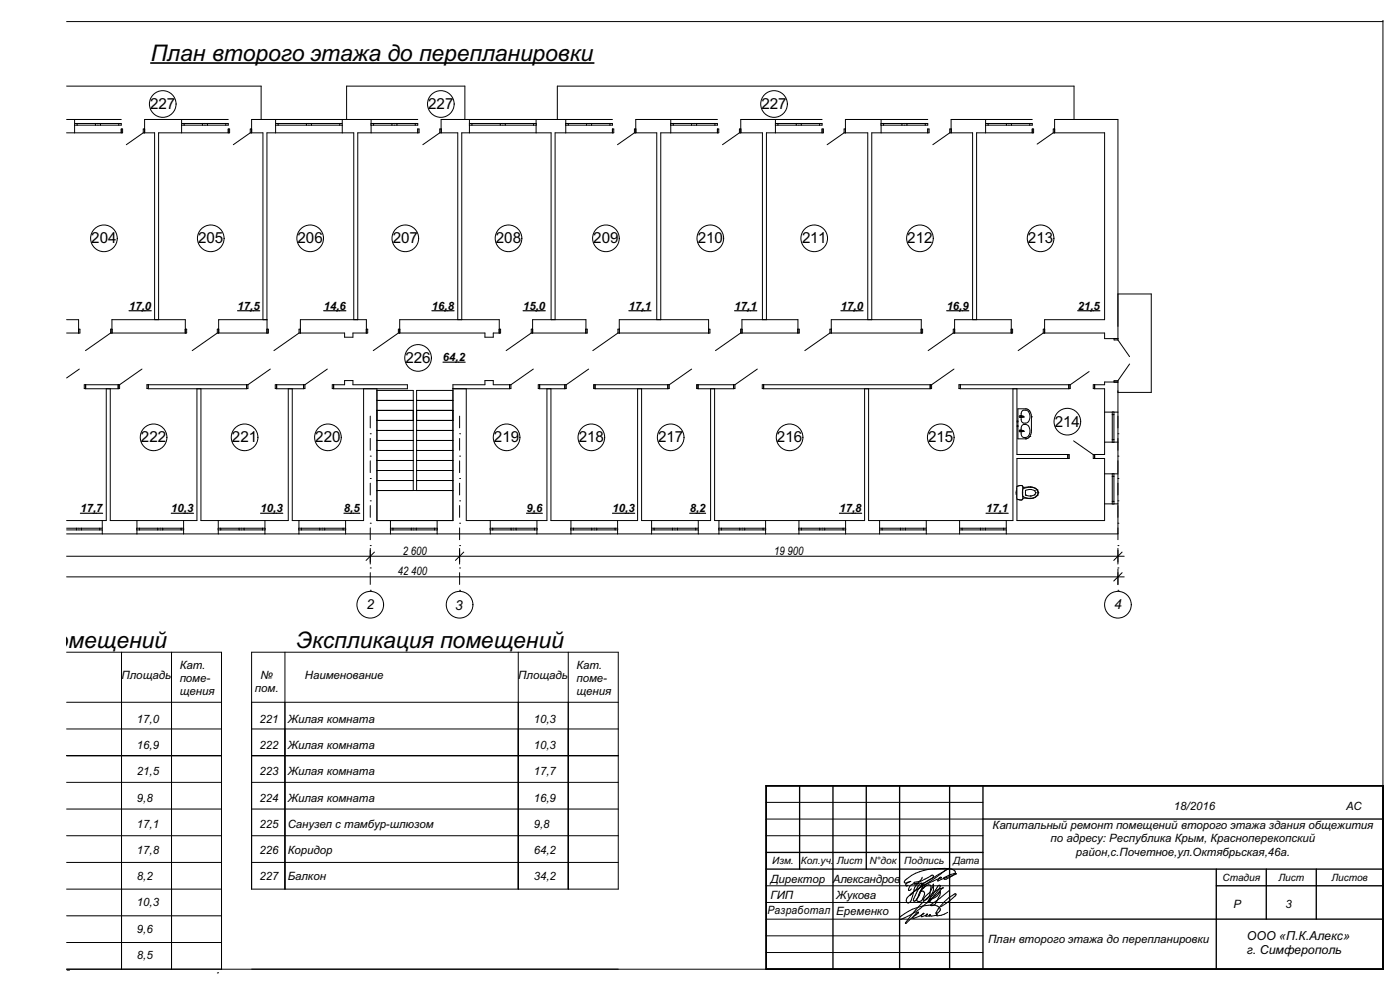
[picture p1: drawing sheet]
<svg xmlns="http://www.w3.org/2000/svg" width="420mm" height="297mm" viewBox="0 0 420 297" stroke-linecap="round" stroke-linejoin="round" font-family="sans-serif">
<path d="M65.6 291.5l-.4 .1" fill="none" stroke="#000" stroke-width=".3"/>
<g fill="#fff">
<path d="M295.7 35.8h14v4h-14z" fill-rule="evenodd"/>
<path d="M264.3 35.8h14v4h-14z" fill-rule="evenodd"/>
<path d="M232.6 35.8h14v4h-14z" fill-rule="evenodd"/>
<path d="M201.2 35.8h14v4h-14z" fill-rule="evenodd"/>
<path d="M169.7 35.8h14v4h-14z" fill-rule="evenodd"/>
<path d="M140.8 35.8h20v4h-20z" fill-rule="evenodd"/>
<path d="M111.3 35.8h14v4h-14z" fill-rule="evenodd"/>
<path d="M82.7 35.8h20v4h-20z" fill-rule="evenodd"/>
<path d="M54.5 35.8h14v4h-14z" fill-rule="evenodd"/>
<path d="M22.4 35.8h14v4h-14z" fill-rule="evenodd"/>
</g>
<g fill="none" stroke="#000" stroke-width=".3">
<path d="M20 35.8h2.4v4h-2.4M46.4 39.8h-3v-4h11.1v4h-6.9M78.9 39.8h-3.4v-4h7.2v4h-2.6M106.1 39.8h-3.4v-4h8.6v4h-4M137.3 39.8h-5v-4h8.5v4h-2.3M165.3 39.8h-4.5v-4h8.9v4h-3.2M197 39.8h-6.3v-4h10.5v4h-3M228.7 39.8h-6.5v-4h10.4v4h-2.7M260.3 39.8h-6.7v-4h10.7v4h-2.8M293 39.8h16.7M295.7 35.8v4M309.7 35.8h-24.4v4h6.5"/>
<path d="M335.4 35.8h-19v4h15"/>
</g>
<g fill="#fff">
<path d="M295.7 37h.7v.5h-.7z" fill-rule="evenodd"/>
<path d="M301.9 37h.8v.5h-.8z" fill-rule="evenodd"/>
<path d="M296.4 37h5.5v.5h-5.5z" fill-rule="evenodd"/>
<path d="M302.7 37h.7v.5h-.7z" fill-rule="evenodd"/>
<path d="M308.9 37h.8v.5h-.8z" fill-rule="evenodd"/>
<path d="M303.4 37h5.5v.5h-5.5z" fill-rule="evenodd"/>
</g>
<path d="M264.3 35.8h14M264.3 39.8h14M295.7 37h14v.5h-14zM296.4 37v.5M301.9 37v.5M303.4 37v.5M308.9 37v.5" fill="none" stroke="#000" stroke-width=".3"/>
<g fill="#fff">
<path d="M264.3 37h.8v.5h-.8z" fill-rule="evenodd"/>
<path d="M270.6 37h.7v.5h-.7z" fill-rule="evenodd"/>
<path d="M265.1 37h5.5v.5h-5.5z" fill-rule="evenodd"/>
<path d="M271.3 37h.8v.5h-.8z" fill-rule="evenodd"/>
<path d="M277.6 37h.7v.5h-.7z" fill-rule="evenodd"/>
<path d="M272.1 37h5.5v.5h-5.5z" fill-rule="evenodd"/>
</g>
<path d="M232.6 35.8h14M232.6 39.8h14M264.3 37h14v.5h-14zM265.1 37v.5M270.6 37v.5M272.1 37v.5M277.6 37v.5" fill="none" stroke="#000" stroke-width=".3"/>
<g fill="#fff">
<path d="M232.6 37h.8v.5h-.8z" fill-rule="evenodd"/>
<path d="M238.9 37h.7v.5h-.7z" fill-rule="evenodd"/>
<path d="M233.4 37h5.5v.5h-5.5z" fill-rule="evenodd"/>
<path d="M239.6 37h.8v.5h-.8z" fill-rule="evenodd"/>
<path d="M245.9 37h.7v.5h-.7z" fill-rule="evenodd"/>
<path d="M240.4 37h5.5v.5h-5.5z" fill-rule="evenodd"/>
</g>
<path d="M201.2 35.8h14M201.2 39.8h14M232.6 37h14v.5h-14zM233.4 37v.5M238.9 37v.5M240.4 37v.5M245.9 37v.5" fill="none" stroke="#000" stroke-width=".3"/>
<g fill="#fff">
<path d="M201.2 37h.8v.5h-.8z" fill-rule="evenodd"/>
<path d="M207.5 37h.7v.5h-.7z" fill-rule="evenodd"/>
<path d="M202 37h5.5v.5h-5.5z" fill-rule="evenodd"/>
<path d="M208.2 37h.8v.5h-.8z" fill-rule="evenodd"/>
<path d="M214.5 37h.7v.5h-.7z" fill-rule="evenodd"/>
<path d="M209 37h5.5v.5h-5.5z" fill-rule="evenodd"/>
</g>
<path d="M169.7 35.8h14M169.7 39.8h14M201.2 37h14v.5h-14zM202 37v.5M207.5 37v.5M209 37v.5M214.5 37v.5" fill="none" stroke="#000" stroke-width=".3"/>
<g fill="#fff">
<path d="M169.7 37h.8v.5h-.8z" fill-rule="evenodd"/>
<path d="M176 37h.7v.5h-.7z" fill-rule="evenodd"/>
<path d="M170.5 37h5.5v.5h-5.5z" fill-rule="evenodd"/>
<path d="M176.7 37h.8v.5h-.8z" fill-rule="evenodd"/>
<path d="M183 37h.7v.5h-.7z" fill-rule="evenodd"/>
<path d="M177.5 37h5.5v.5h-5.5z" fill-rule="evenodd"/>
</g>
<path d="M140.8 35.8h20M140.8 39.8h20M169.7 37h14v.5h-14zM170.5 37v.5M176 37v.5M177.5 37v.5M183 37v.5" fill="none" stroke="#000" stroke-width=".3"/>
<g fill="#fff">
<path d="M140.8 37h.8v.5h-.8z" fill-rule="evenodd"/>
<path d="M150.1 37h.7v.5h-.7z" fill-rule="evenodd"/>
<path d="M141.6 37h8.5v.5h-8.5z" fill-rule="evenodd"/>
<path d="M150.8 37h.8v.5h-.8z" fill-rule="evenodd"/>
<path d="M160.1 37h.7v.5h-.7z" fill-rule="evenodd"/>
<path d="M151.6 37h8.5v.5h-8.5z" fill-rule="evenodd"/>
</g>
<path d="M111.3 35.8h14M111.3 39.8h14M140.8 37h20v.5h-20zM141.6 37v.5M150.1 37v.5M151.6 37v.5M160.1 37v.5" fill="none" stroke="#000" stroke-width=".3"/>
<g fill="#fff">
<path d="M111.3 37h.8v.5h-.8z" fill-rule="evenodd"/>
<path d="M117.6 37h.7v.5h-.7z" fill-rule="evenodd"/>
<path d="M112.1 37h5.5v.5h-5.5z" fill-rule="evenodd"/>
<path d="M118.3 37h.8v.5h-.8z" fill-rule="evenodd"/>
<path d="M124.6 37h.7v.5h-.7z" fill-rule="evenodd"/>
<path d="M119.1 37h5.5v.5h-5.5z" fill-rule="evenodd"/>
</g>
<path d="M82.7 35.8h20M82.7 39.8h20M111.3 37h14v.5h-14zM112.1 37v.5M117.6 37v.5M119.1 37v.5M124.6 37v.5" fill="none" stroke="#000" stroke-width=".3"/>
<g fill="#fff">
<path d="M82.7 37h.7v.5h-.7z" fill-rule="evenodd"/>
<path d="M91.9 37h.8v.5h-.8z" fill-rule="evenodd"/>
<path d="M83.4 37h8.5v.5h-8.5z" fill-rule="evenodd"/>
<path d="M92.7 37h.7v.5h-.7z" fill-rule="evenodd"/>
<path d="M101.9 37h.8v.5h-.8z" fill-rule="evenodd"/>
<path d="M93.4 37h8.5v.5h-8.5z" fill-rule="evenodd"/>
</g>
<path d="M54.5 35.8h14M54.5 39.8h14M82.7 37h20v.5h-20zM83.4 37v.5M91.9 37v.5M93.4 37v.5M101.9 37v.5" fill="none" stroke="#000" stroke-width=".3"/>
<g fill="#fff">
<path d="M54.5 37h.7v.5h-.7z" fill-rule="evenodd"/>
<path d="M60.7 37h.8v.5h-.8z" fill-rule="evenodd"/>
<path d="M55.2 37h5.5v.5h-5.5z" fill-rule="evenodd"/>
<path d="M61.5 37h.7v.5h-.7z" fill-rule="evenodd"/>
<path d="M67.7 37h.8v.5h-.8z" fill-rule="evenodd"/>
<path d="M62.2 37h5.5v.5h-5.5z" fill-rule="evenodd"/>
</g>
<path d="M22.4 35.8h14M22.4 39.8h14M54.5 37h14v.5h-14zM55.2 37v.5M60.7 37v.5M62.2 37v.5M67.7 37v.5" fill="none" stroke="#000" stroke-width=".3"/>
<g fill="#fff">
<path d="M22.4 37h.7v.5h-.7z" fill-rule="evenodd"/>
<path d="M28.6 37h.8v.5h-.8z" fill-rule="evenodd"/>
<path d="M23.1 37h5.5v.5h-5.5z" fill-rule="evenodd"/>
<path d="M29.4 37h.7v.5h-.7z" fill-rule="evenodd"/>
<path d="M35.6 37h.8v.5h-.8z" fill-rule="evenodd"/>
<path d="M30.1 37h5.5v.5h-5.5z" fill-rule="evenodd"/>
</g>
<path d="M22.4 37h14v.5h-14zM23.1 37v.5M28.6 37v.5M30.1 37v.5M35.6 37v.5" fill="none" stroke="#000" stroke-width=".3"/>
<path d="M310.1 39.8l.3 1.8 .7 1.6" fill="none" stroke="#fff" stroke-width=".3"/>
<g fill="#fff">
<path d="M309.7 38.7h.4v1.1h-.4z" fill-rule="evenodd"/>
<path d="M316 38.7h.4v1.1h-.4z" fill-rule="evenodd"/>
</g>
<path d="M309.7 38.7h.4v1.1h-.4zM316 38.7h.4v1.1h-.4zM316 39.8l-4.9 3.4" fill="none" stroke="#000" stroke-width=".3"/>
<path d="M278.7 39.8l.3 1.9 .8 1.7" fill="none" stroke="#fff" stroke-width=".3"/>
<g fill="#fff">
<path d="M278.3 38.7h.4v1.1h-.4z" fill-rule="evenodd"/>
<path d="M284.9 38.7h.4v1.1h-.4z" fill-rule="evenodd"/>
</g>
<path d="M278.3 38.7h.4v1.1h-.4zM284.9 38.7h.4v1.1h-.4zM284.9 39.8l-5.1 3.6" fill="none" stroke="#000" stroke-width=".3"/>
<path d="M247 39.8l.3 1.9 .8 1.7" fill="none" stroke="#fff" stroke-width=".3"/>
<g fill="#fff">
<path d="M246.6 38.7h.4v1.1h-.4z" fill-rule="evenodd"/>
<path d="M253.2 38.7h.4v1.1h-.4z" fill-rule="evenodd"/>
</g>
<path d="M246.6 38.7h.4v1.1h-.4zM253.2 38.7h.4v1.1h-.4zM253.2 39.8l-5.1 3.6" fill="none" stroke="#000" stroke-width=".3"/>
<path d="M215.6 39.8l.3 1.9 .8 1.7" fill="none" stroke="#fff" stroke-width=".3"/>
<g fill="#fff">
<path d="M215.2 38.7h.4v1.1h-.4z" fill-rule="evenodd"/>
<path d="M221.8 38.7h.4v1.1h-.4z" fill-rule="evenodd"/>
</g>
<path d="M215.2 38.7h.4v1.1h-.4zM221.8 38.7h.4v1.1h-.4zM221.8 39.8l-5.1 3.6" fill="none" stroke="#000" stroke-width=".3"/>
<path d="M184.1 39.8l.3 1.9 .8 1.7" fill="none" stroke="#fff" stroke-width=".3"/>
<g fill="#fff">
<path d="M183.7 38.7h.4v1.1h-.4z" fill-rule="evenodd"/>
<path d="M190.3 38.7h.4v1.1h-.4z" fill-rule="evenodd"/>
</g>
<path d="M183.7 38.7h.4v1.1h-.4zM190.3 38.7h.4v1.1h-.4zM190.3 39.8l-5.1 3.6" fill="none" stroke="#000" stroke-width=".3"/>
<path d="M125.7 39.8l.3 1.9 .8 1.7" fill="none" stroke="#fff" stroke-width=".3"/>
<g fill="#fff">
<path d="M125.3 38.7h.4v1.1h-.4z" fill-rule="evenodd"/>
<path d="M131.9 38.7h.4v1.1h-.4z" fill-rule="evenodd"/>
</g>
<path d="M125.3 38.7h.4v1.1h-.4zM131.9 38.7h.4v1.1h-.4zM131.9 39.8l-5.1 3.6" fill="none" stroke="#000" stroke-width=".3"/>
<path d="M68.9 39.8l.3 1.9 .8 1.7" fill="none" stroke="#fff" stroke-width=".3"/>
<g fill="#fff">
<path d="M68.5 38.7h.4v1.1h-.4z" fill-rule="evenodd"/>
<path d="M75.1 38.7h.4v1.1h-.4z" fill-rule="evenodd"/>
</g>
<path d="M68.5 38.7h.4v1.1h-.4zM75.1 38.7h.4v1.1h-.4zM75.1 39.8l-5.1 3.6" fill="none" stroke="#000" stroke-width=".3"/>
<path d="M36.8 39.8l.3 1.9 .8 1.7" fill="none" stroke="#fff" stroke-width=".3"/>
<g fill="#fff">
<path d="M36.4 38.7h.4v1.1h-.4z" fill-rule="evenodd"/>
<path d="M43 38.7h.4v1.1h-.4z" fill-rule="evenodd"/>
</g>
<g fill="none" stroke="#000" stroke-width=".3">
<path d="M36.4 38.7h.4v1.1h-.4zM43 38.7h.4v1.1h-.4zM43 39.8l-5.1 3.6M20 95.8h3.6v4h-3.6M33.6 95.8h22v4h-22zM65.6 95.8h14.5v4h-14.5zM103.4 99.8h-13.3v-4h19.8v4h-4M145.5 99.8h-25.6v-4h29.9v4h-1.8M159.8 95.8h16v4h-16zM185.8 95.8h26.8v4h-26.8zM222.6 95.8h16.8v4h-16.8zM249.4 95.8h27v4h-27z"/>
<path d="M286.4 95.8h17v4h-17zM331.4 95.8h-18v4h18"/>
</g>
<path d="M303.8 99.8a9.2 9.2 0 0 0 1.6 5.3" fill="none" stroke="#fff" stroke-width=".3"/>
<g fill="#fff">
<path d="M303.4 98.7h.4v1.1h-.4z" fill-rule="evenodd"/>
<path d="M313 98.7h.4v1.1h-.4z" fill-rule="evenodd"/>
</g>
<path d="M303.4 98.7h.4v1.1h-.4zM313 98.7h.4v1.1h-.4zM313 99.8l-7.6 5.3" fill="none" stroke="#000" stroke-width=".3"/>
<path d="M276.8 99.8a9.2 9.2 0 0 0 1.6 5.3" fill="none" stroke="#fff" stroke-width=".3"/>
<g fill="#fff">
<path d="M276.4 98.7h.4v1.1h-.4z" fill-rule="evenodd"/>
<path d="M286 98.7h.4v1.1h-.4z" fill-rule="evenodd"/>
</g>
<path d="M276.4 98.7h.4v1.1h-.4zM286 98.7h.4v1.1h-.4zM286 99.8l-7.6 5.3" fill="none" stroke="#000" stroke-width=".3"/>
<path d="M239.8 99.8a9.2 9.2 0 0 0 1.6 5.3" fill="none" stroke="#fff" stroke-width=".3"/>
<g fill="#fff">
<path d="M239.4 98.7h.4v1.1h-.4z" fill-rule="evenodd"/>
<path d="M249 98.7h.4v1.1h-.4z" fill-rule="evenodd"/>
</g>
<path d="M239.4 98.7h.4v1.1h-.4zM249 98.7h.4v1.1h-.4zM249 99.8l-7.6 5.3" fill="none" stroke="#000" stroke-width=".3"/>
<path d="M213 99.8a9.2 9.2 0 0 0 1.6 5.3" fill="none" stroke="#fff" stroke-width=".3"/>
<g fill="#fff">
<path d="M212.6 98.7h.4v1.1h-.4z" fill-rule="evenodd"/>
<path d="M222.2 98.7h.4v1.1h-.4z" fill-rule="evenodd"/>
</g>
<path d="M212.6 98.7h.4v1.1h-.4zM222.2 98.7h.4v1.1h-.4zM222.2 99.8l-7.6 5.3" fill="none" stroke="#000" stroke-width=".3"/>
<path d="M176.2 99.8a9.2 9.2 0 0 0 1.6 5.3" fill="none" stroke="#fff" stroke-width=".3"/>
<g fill="#fff">
<path d="M175.8 98.7h.4v1.1h-.4z" fill-rule="evenodd"/>
<path d="M185.4 98.7h.4v1.1h-.4z" fill-rule="evenodd"/>
</g>
<path d="M175.8 98.7h.4v1.1h-.4zM185.4 98.7h.4v1.1h-.4zM185.4 99.8l-7.6 5.3" fill="none" stroke="#000" stroke-width=".3"/>
<path d="M150.2 99.8a9.2 9.2 0 0 0 1.6 5.3" fill="none" stroke="#fff" stroke-width=".3"/>
<g fill="#fff">
<path d="M149.8 98.7h.4v1.1h-.4z" fill-rule="evenodd"/>
<path d="M159.4 98.7h.4v1.1h-.4z" fill-rule="evenodd"/>
</g>
<path d="M149.8 98.7h.4v1.1h-.4zM159.4 98.7h.4v1.1h-.4zM159.4 99.8l-7.6 5.3" fill="none" stroke="#000" stroke-width=".3"/>
<path d="M24 99.8a9.2 9.2 0 0 0 1.6 5.3" fill="none" stroke="#fff" stroke-width=".3"/>
<g fill="#fff">
<path d="M23.6 98.7h.4v1.1h-.4z" fill-rule="evenodd"/>
<path d="M33.2 98.7h.4v1.1h-.4z" fill-rule="evenodd"/>
</g>
<path d="M23.6 98.7h.4v1.1h-.4zM33.2 98.7h.4v1.1h-.4zM33.2 99.8l-7.6 5.3" fill="none" stroke="#000" stroke-width=".3"/>
<path d="M110.3 99.8a9.2 9.2 0 0 0 1.7 5.3" fill="none" stroke="#fff" stroke-width=".3"/>
<g fill="#fff">
<path d="M109.9 98.7h.4v1.1h-.4z" fill-rule="evenodd"/>
<path d="M119.5 98.7h.4v1.1h-.4z" fill-rule="evenodd"/>
</g>
<path d="M109.9 98.7h.4v1.1h-.4zM119.5 98.7h.4v1.1h-.4zM119.5 99.8l-7.5 5.3" fill="none" stroke="#000" stroke-width=".3"/>
<path d="M56 99.8a9.2 9.2 0 0 0 1.7 5.3" fill="none" stroke="#fff" stroke-width=".3"/>
<g fill="#fff">
<path d="M55.6 98.7h.4v1.1h-.4z" fill-rule="evenodd"/>
<path d="M65.2 98.7h.4v1.1h-.4z" fill-rule="evenodd"/>
</g>
<path d="M55.6 98.7h.4v1.1h-.4zM65.2 98.7h.4v1.1h-.4zM65.2 99.8l-7.5 5.3" fill="none" stroke="#000" stroke-width=".3"/>
<path d="M80.5 99.8a9.2 9.2 0 0 0 1.7 5.3" fill="none" stroke="#fff" stroke-width=".3"/>
<g fill="#fff">
<path d="M80.1 98.7h.4v1.1h-.4z" fill-rule="evenodd"/>
<path d="M89.7 98.7h.4v1.1h-.4z" fill-rule="evenodd"/>
</g>
<g fill="none" stroke="#000" stroke-width=".3">
<path d="M80.1 98.7h.4v1.1h-.4zM89.7 98.7h.4v1.1h-.4zM89.7 99.8l-7.5 5.3M25.7 115.3h9.8v1.2h-9.8zM44.5 115.3h29.5v1.2h-29.5zM83 115.3h8.1v1.2h-8.1zM103.4 115.3h-3.3v1.2h22.1M105.9 115.3h16.3M135.9 115.3h9.6M148 115.3h4.9v1.2h-17M161.9 115.3h7.6v1.2h-7.6zM178.5 115.3h21.9v1.2h-21.9z"/>
<path d="M209.4 115.3h10.7v1.2h-10.7zM229.1 115.3h50v1.2h-50zM288.1 115.3h32.6v1.2h-32.6zM331.4 115.3h-3v1.2h3"/>
</g>
<path d="M23.8 110.6l1.2 2.6 .3 2.1" fill="none" stroke="#fff" stroke-width=".3"/>
<path d="M25.3 115.3h.4v1.2h-.4z" fill-rule="evenodd" fill="#fff"/>
<path d="M23.8 110.6l-3.8 2.7M25.3 115.3h.4v1.2h-.4z" fill="none" stroke="#000" stroke-width=".3"/>
<path d="M42.6 110.6l1.2 2.6 .3 2.1" fill="none" stroke="#fff" stroke-width=".3"/>
<g fill="#fff">
<path d="M44.1 115.3h.4v1.2h-.4z" fill-rule="evenodd"/>
<path d="M35.5 115.3h.4v1.2h-.4z" fill-rule="evenodd"/>
</g>
<path d="M35.5 115.3h.4v1.2h-.4zM42.6 110.6l-6.7 4.7M44.1 115.3h.4v1.2h-.4z" fill="none" stroke="#000" stroke-width=".3"/>
<path d="M81.1 110.6l1.2 2.6 .3 2.1" fill="none" stroke="#fff" stroke-width=".3"/>
<g fill="#fff">
<path d="M82.6 115.3h.4v1.2h-.4z" fill-rule="evenodd"/>
<path d="M74 115.3h.4v1.2h-.4z" fill-rule="evenodd"/>
</g>
<path d="M74 115.3h.4v1.2h-.4zM81.1 110.6l-6.7 4.7M82.6 115.3h.4v1.2h-.4z" fill="none" stroke="#000" stroke-width=".3"/>
<path d="M98.2 110.6l1.2 2.6 .3 2.1" fill="none" stroke="#fff" stroke-width=".3"/>
<g fill="#fff">
<path d="M99.7 115.3h.4v1.2h-.4z" fill-rule="evenodd"/>
<path d="M91.1 115.3h.4v1.2h-.4z" fill-rule="evenodd"/>
</g>
<path d="M91.1 115.3h.4v1.2h-.4zM98.2 110.6l-6.7 4.7M99.7 115.3h.4v1.2h-.4zM122.2 115.3v1.2M135.9 115.3v1.2" fill="none" stroke="#000" stroke-width=".3"/>
<path d="M160 110.6l1.2 2.6 .3 2.1" fill="none" stroke="#fff" stroke-width=".3"/>
<g fill="#fff">
<path d="M161.5 115.3h.4v1.2h-.4z" fill-rule="evenodd"/>
<path d="M152.9 115.3h.4v1.2h-.4z" fill-rule="evenodd"/>
</g>
<path d="M152.9 115.3h.4v1.2h-.4zM160 110.6l-6.7 4.7M161.5 115.3h.4v1.2h-.4z" fill="none" stroke="#000" stroke-width=".3"/>
<path d="M176.6 110.6l1.2 2.6 .3 2.1" fill="none" stroke="#fff" stroke-width=".3"/>
<g fill="#fff">
<path d="M178.1 115.3h.4v1.2h-.4z" fill-rule="evenodd"/>
<path d="M169.5 115.3h.4v1.2h-.4z" fill-rule="evenodd"/>
</g>
<path d="M169.5 115.3h.4v1.2h-.4zM176.6 110.6l-6.7 4.7M178.1 115.3h.4v1.2h-.4z" fill="none" stroke="#000" stroke-width=".3"/>
<path d="M207.5 110.6l1.2 2.6 .3 2.1" fill="none" stroke="#fff" stroke-width=".3"/>
<g fill="#fff">
<path d="M209 115.3h.4v1.2h-.4z" fill-rule="evenodd"/>
<path d="M200.4 115.3h.4v1.2h-.4z" fill-rule="evenodd"/>
</g>
<path d="M200.4 115.3h.4v1.2h-.4zM207.5 110.6l-6.7 4.7M209 115.3h.4v1.2h-.4z" fill="none" stroke="#000" stroke-width=".3"/>
<path d="M227.2 110.6l1.2 2.6 .3 2.1" fill="none" stroke="#fff" stroke-width=".3"/>
<g fill="#fff">
<path d="M228.7 115.3h.4v1.2h-.4z" fill-rule="evenodd"/>
<path d="M220.1 115.3h.4v1.2h-.4z" fill-rule="evenodd"/>
</g>
<path d="M220.1 115.3h.4v1.2h-.4zM227.2 110.6l-6.7 4.7M228.7 115.3h.4v1.2h-.4z" fill="none" stroke="#000" stroke-width=".3"/>
<path d="M286.2 110.6l1.2 2.6 .3 2.1" fill="none" stroke="#fff" stroke-width=".3"/>
<g fill="#fff">
<path d="M287.7 115.3h.4v1.2h-.4z" fill-rule="evenodd"/>
<path d="M279.1 115.3h.4v1.2h-.4z" fill-rule="evenodd"/>
</g>
<path d="M279.1 115.3h.4v1.2h-.4zM286.2 110.6l-6.7 4.7M287.7 115.3h.4v1.2h-.4z" fill="none" stroke="#000" stroke-width=".3"/>
<path d="M326.7 111.4l.9 1.6 .4 2.3" fill="none" stroke="#fff" stroke-width=".3"/>
<g fill="#fff">
<path d="M328 115.3h.4v1.2h-.4z" fill-rule="evenodd"/>
<path d="M320.7 115.3h.4v1.2h-.4z" fill-rule="evenodd"/>
</g>
<g fill="none" stroke="#000" stroke-width=".3">
<path d="M320.7 115.3h.4v1.2h-.4zM326.7 111.4l-5.6 3.9M328 115.3h.4v1.2h-.4zM305.1 136.2v-19.7h-1.2v39.5M305.1 137.4v18.6M31.9 156v-39.5h1.2v39.5M59.1 156v-39.5h1.2v39.5M86.5 156v-39.5h1.2v39.5M109.1 156v-39.5h4v39.5M135.9 156v-39.5h4v39.5M164.1 156v-39.5h1.2v39.5M191.3 156v-39.5h1.2v39.5"/>
<path d="M213.2 156v-39.5h1.2v39.5M259.4 156v-39.5h1.2v39.5"/>
</g>
<g fill="#fff">
<path d="M20 156h10.7v4h-10.7z" fill-rule="evenodd"/>
<path d="M41.1 156h14v4h-14z" fill-rule="evenodd"/>
<path d="M65.5 156h14v4h-14z" fill-rule="evenodd"/>
<path d="M89.7 156h14v4h-14z" fill-rule="evenodd"/>
<path d="M117.1 156h14v4h-14z" fill-rule="evenodd"/>
<path d="M147.1 156h14v4h-14z" fill-rule="evenodd"/>
<path d="M171.3 156h14v4h-14z" fill-rule="evenodd"/>
<path d="M195.5 156h14v4h-14z" fill-rule="evenodd"/>
<path d="M215.7 156h14v4h-14z" fill-rule="evenodd"/>
<path d="M239.7 156h14v4h-14z" fill-rule="evenodd"/>
<path d="M263.9 156h14v4h-14z" fill-rule="evenodd"/>
<path d="M287.9 156h14v4h-14z" fill-rule="evenodd"/>
</g>
<g fill="none" stroke="#000" stroke-width=".3">
<path d="M20 156h11.9M30.7 156v4M33.1 156h8v4h-21.1M59.1 156h-4v4h10.4v-4h-5.2M86.5 156h-7v4h10.2v-4h-2M109.1 156h-5.4v4h13.4v-4h-4M135.9 156h-4.8v4h16v-4h-7.2M164.1 156h-3v4h10.2v-4h-6M191.3 156h-6v4h10.2v-4h-3M213.2 156h-3.7v4h6.2v-4h-1.3M229.7 156h10v4h-10zM259.4 156h-5.7v4h10.2v-4h-3.3"/>
<path d="M277.9 156h10v4h-10zM303.9 156h-2v4h33.5M305.1 156h26.3"/>
</g>
<g fill="#fff">
<path d="M29.9 158.3h.8v.5h-.8z" fill-rule="evenodd"/>
<path d="M23.7 158.3h.7v.5h-.7z" fill-rule="evenodd"/>
<path d="M24.4 158.3h5.5v.5h-5.5z" fill-rule="evenodd"/>
<path d="M22.9 158.3h.8v.5h-.8z" fill-rule="evenodd"/>
<path d="M20 158.3h2.9v.5h-2.9z" fill-rule="evenodd"/>
</g>
<path d="M20 158.3h10.7v.5h-10.7M22.9 158.3v.5M24.4 158.3v.5M29.9 158.3v.5M41.1 156h14M41.1 160h14" fill="none" stroke="#000" stroke-width=".3"/>
<g fill="#fff">
<path d="M54.3 158.3h.8v.5h-.8z" fill-rule="evenodd"/>
<path d="M48.1 158.3h.7v.5h-.7z" fill-rule="evenodd"/>
<path d="M48.8 158.3h5.5v.5h-5.5z" fill-rule="evenodd"/>
<path d="M47.3 158.3h.8v.5h-.8z" fill-rule="evenodd"/>
<path d="M41.1 158.3h.7v.5h-.7z" fill-rule="evenodd"/>
<path d="M41.8 158.3h5.5v.5h-5.5z" fill-rule="evenodd"/>
</g>
<path d="M41.1 158.3h14v.5h-14zM41.8 158.3v.5M47.3 158.3v.5M48.8 158.3v.5M54.3 158.3v.5M65.5 156h14M65.5 160h14" fill="none" stroke="#000" stroke-width=".3"/>
<g fill="#fff">
<path d="M78.7 158.3h.8v.5h-.8z" fill-rule="evenodd"/>
<path d="M72.5 158.3h.7v.5h-.7z" fill-rule="evenodd"/>
<path d="M73.2 158.3h5.5v.5h-5.5z" fill-rule="evenodd"/>
<path d="M71.7 158.3h.8v.5h-.8z" fill-rule="evenodd"/>
<path d="M65.5 158.3h.7v.5h-.7z" fill-rule="evenodd"/>
<path d="M66.2 158.3h5.5v.5h-5.5z" fill-rule="evenodd"/>
</g>
<path d="M65.5 158.3h14v.5h-14zM66.2 158.3v.5M71.7 158.3v.5M73.2 158.3v.5M78.7 158.3v.5M89.7 156h14M89.7 160h14" fill="none" stroke="#000" stroke-width=".3"/>
<g fill="#fff">
<path d="M102.9 158.3h.8v.5h-.8z" fill-rule="evenodd"/>
<path d="M96.7 158.3h.7v.5h-.7z" fill-rule="evenodd"/>
<path d="M97.4 158.3h5.5v.5h-5.5z" fill-rule="evenodd"/>
<path d="M95.9 158.3h.8v.5h-.8z" fill-rule="evenodd"/>
<path d="M89.7 158.3h.7v.5h-.7z" fill-rule="evenodd"/>
<path d="M90.4 158.3h5.5v.5h-5.5z" fill-rule="evenodd"/>
</g>
<path d="M89.7 158.3h14v.5h-14zM90.4 158.3v.5M95.9 158.3v.5M97.4 158.3v.5M102.9 158.3v.5M117.1 156h14M117.1 160h14" fill="none" stroke="#000" stroke-width=".3"/>
<g fill="#fff">
<path d="M130.4 158.3h.7v.5h-.7z" fill-rule="evenodd"/>
<path d="M124.1 158.3h.8v.5h-.8z" fill-rule="evenodd"/>
<path d="M124.9 158.3h5.5v.5h-5.5z" fill-rule="evenodd"/>
<path d="M123.4 158.3h.7v.5h-.7z" fill-rule="evenodd"/>
<path d="M117.1 158.3h.8v.5h-.8z" fill-rule="evenodd"/>
<path d="M117.9 158.3h5.5v.5h-5.5z" fill-rule="evenodd"/>
</g>
<path d="M117.1 158.3h14v.5h-14zM117.9 158.3v.5M123.4 158.3v.5M124.9 158.3v.5M130.4 158.3v.5M147.1 156h14M147.1 160h14" fill="none" stroke="#000" stroke-width=".3"/>
<g fill="#fff">
<path d="M160.3 158.3h.8v.5h-.8z" fill-rule="evenodd"/>
<path d="M154.1 158.3h.7v.5h-.7z" fill-rule="evenodd"/>
<path d="M154.8 158.3h5.5v.5h-5.5z" fill-rule="evenodd"/>
<path d="M153.3 158.3h.8v.5h-.8z" fill-rule="evenodd"/>
<path d="M147.1 158.3h.7v.5h-.7z" fill-rule="evenodd"/>
<path d="M147.8 158.3h5.5v.5h-5.5z" fill-rule="evenodd"/>
</g>
<path d="M147.1 158.3h14v.5h-14zM147.8 158.3v.5M153.3 158.3v.5M154.8 158.3v.5M160.3 158.3v.5M171.3 156h14M171.3 160h14" fill="none" stroke="#000" stroke-width=".3"/>
<g fill="#fff">
<path d="M184.5 158.3h.8v.5h-.8z" fill-rule="evenodd"/>
<path d="M178.3 158.3h.7v.5h-.7z" fill-rule="evenodd"/>
<path d="M179 158.3h5.5v.5h-5.5z" fill-rule="evenodd"/>
<path d="M177.5 158.3h.8v.5h-.8z" fill-rule="evenodd"/>
<path d="M171.3 158.3h.7v.5h-.7z" fill-rule="evenodd"/>
<path d="M172 158.3h5.5v.5h-5.5z" fill-rule="evenodd"/>
</g>
<path d="M171.3 158.3h14v.5h-14zM172 158.3v.5M177.5 158.3v.5M179 158.3v.5M184.5 158.3v.5M195.5 156h14M195.5 160h14" fill="none" stroke="#000" stroke-width=".3"/>
<g fill="#fff">
<path d="M208.7 158.3h.8v.5h-.8z" fill-rule="evenodd"/>
<path d="M202.5 158.3h.7v.5h-.7z" fill-rule="evenodd"/>
<path d="M203.2 158.3h5.5v.5h-5.5z" fill-rule="evenodd"/>
<path d="M201.7 158.3h.8v.5h-.8z" fill-rule="evenodd"/>
<path d="M195.5 158.3h.7v.5h-.7z" fill-rule="evenodd"/>
<path d="M196.2 158.3h5.5v.5h-5.5z" fill-rule="evenodd"/>
</g>
<path d="M195.5 158.3h14v.5h-14zM196.2 158.3v.5M201.7 158.3v.5M203.2 158.3v.5M208.7 158.3v.5M215.7 156h14M215.7 160h14" fill="none" stroke="#000" stroke-width=".3"/>
<g fill="#fff">
<path d="M228.9 158.3h.8v.5h-.8z" fill-rule="evenodd"/>
<path d="M222.7 158.3h.7v.5h-.7z" fill-rule="evenodd"/>
<path d="M223.4 158.3h5.5v.5h-5.5z" fill-rule="evenodd"/>
<path d="M221.9 158.3h.8v.5h-.8z" fill-rule="evenodd"/>
<path d="M215.7 158.3h.7v.5h-.7z" fill-rule="evenodd"/>
<path d="M216.4 158.3h5.5v.5h-5.5z" fill-rule="evenodd"/>
</g>
<path d="M215.7 158.3h14v.5h-14zM216.4 158.3v.5M221.9 158.3v.5M223.4 158.3v.5M228.9 158.3v.5M239.7 156h14M239.7 160h14" fill="none" stroke="#000" stroke-width=".3"/>
<g fill="#fff">
<path d="M252.9 158.3h.8v.5h-.8z" fill-rule="evenodd"/>
<path d="M246.7 158.3h.7v.5h-.7z" fill-rule="evenodd"/>
<path d="M247.4 158.3h5.5v.5h-5.5z" fill-rule="evenodd"/>
<path d="M245.9 158.3h.8v.5h-.8z" fill-rule="evenodd"/>
<path d="M239.7 158.3h.7v.5h-.7z" fill-rule="evenodd"/>
<path d="M240.4 158.3h5.5v.5h-5.5z" fill-rule="evenodd"/>
</g>
<path d="M239.7 158.3h14v.5h-14zM240.4 158.3v.5M245.9 158.3v.5M247.4 158.3v.5M252.9 158.3v.5M263.9 156h14M263.9 160h14" fill="none" stroke="#000" stroke-width=".3"/>
<g fill="#fff">
<path d="M277.1 158.3h.8v.5h-.8z" fill-rule="evenodd"/>
<path d="M270.9 158.3h.7v.5h-.7z" fill-rule="evenodd"/>
<path d="M271.6 158.3h5.5v.5h-5.5z" fill-rule="evenodd"/>
<path d="M270.1 158.3h.8v.5h-.8z" fill-rule="evenodd"/>
<path d="M263.9 158.3h.7v.5h-.7z" fill-rule="evenodd"/>
<path d="M264.6 158.3h5.5v.5h-5.5z" fill-rule="evenodd"/>
</g>
<path d="M263.9 158.3h14v.5h-14zM264.6 158.3v.5M270.1 158.3v.5M271.6 158.3v.5M277.1 158.3v.5M287.9 156h14M287.9 160h14" fill="none" stroke="#000" stroke-width=".3"/>
<g fill="#fff">
<path d="M301.1 158.3h.8v.5h-.8z" fill-rule="evenodd"/>
<path d="M294.9 158.3h.7v.5h-.7z" fill-rule="evenodd"/>
<path d="M295.6 158.3h5.5v.5h-5.5z" fill-rule="evenodd"/>
<path d="M294.1 158.3h.8v.5h-.8z" fill-rule="evenodd"/>
<path d="M287.9 158.3h.7v.5h-.7z" fill-rule="evenodd"/>
<path d="M288.6 158.3h5.5v.5h-5.5z" fill-rule="evenodd"/>
</g>
<g fill="none" stroke="#000" stroke-width=".3">
<path d="M46.4 39.8v56h1.2v-56M78.9 39.8v56h1.2v-56M106.1 39.8v56h1.2v-56M137.3 39.8v56h1.2v-56M165.3 39.8v56h1.2v-56M197 39.8v56h1.2v-56M228.7 39.8v56h1.2v-56M260.3 39.8v56h1.2v-56M291.8 39.8v56h1.2v-56M103.4 99.8v1.3h2.5v-1.3M145.5 99.8v1.3h2.5v-1.3M103.4 115.3v-1.2h2.5v1.2"/>
<path d="M145.5 115.3v-1.2h2.5v1.2M287.9 158.3h14v.5h-14zM288.6 158.3v.5M294.1 158.3v.5M295.6 158.3v.5M301.1 158.3v.5"/>
</g>
<g fill="#fff">
<path d="M331.4 142h4v9h-4z" fill-rule="evenodd"/>
<path d="M331.4 123.5h4v9h-4z" fill-rule="evenodd"/>
</g>
<path d="M331.4 39.8v56M335.4 35.8v65.7h-4v-1.7M331.4 115.3v-.8h4v9h-4v-7M331.4 136.2v-3.7h4v27.5M331.4 137.4v18.6M331.4 151h4M331.4 142h4" fill="none" stroke="#000" stroke-width=".3"/>
<g fill="#fff">
<path d="M333.7 142h.5v.8h-.5z" fill-rule="evenodd"/>
<path d="M333.7 150.3h.5v.7h-.5z" fill-rule="evenodd"/>
<path d="M333.7 142.8h.5v7.5h-.5z" fill-rule="evenodd"/>
</g>
<path d="M331.4 123.5v9M335.4 123.5v9M333.7 142h.5v9h-.5zM333.7 142.8h.5M333.7 150.3h.5" fill="none" stroke="#000" stroke-width=".3"/>
<g fill="#fff">
<path d="M333.7 123.5h.5v.8h-.5z" fill-rule="evenodd"/>
<path d="M333.7 131.8h.5v.7h-.5z" fill-rule="evenodd"/>
<path d="M333.7 124.3h.5v7.5h-.5z" fill-rule="evenodd"/>
</g>
<path d="M333.7 123.5h.5v9h-.5zM333.7 124.3h.5M333.7 131.8h.5" fill="none" stroke="#000" stroke-width=".3"/>
<path d="M338.9 106.9l-1.7 .8-1.8 .3 1.8 .3 1.7 .8" fill="none" stroke="#fff" stroke-width=".3"/>
<g fill="#fff">
<path d="M334.2 101.5h1.2v.4h-1.2z" fill-rule="evenodd"/>
<path d="M334.2 114.1h1.2v.4h-1.2z" fill-rule="evenodd"/>
</g>
<path d="M334.2 101.5h1.2v.4h-1.2zM334.2 114.1h1.2v.4h-1.2zM335.4 101.9l3.5 5M338.9 109.1l-3.5 5M305.1 136.2h15.3v1.2h-15.3M331.4 136.2h-3v1.2h3" fill="none" stroke="#000" stroke-width=".3"/>
<path d="M322.1 132.1l-1.1 2.3-.2 1.9" fill="none" stroke="#fff" stroke-width=".3"/>
<g fill="#fff">
<path d="M320.4 136.3h.4v1.1h-.4z" fill-rule="evenodd"/>
<path d="M328 136.3h.4v1.1h-.4z" fill-rule="evenodd"/>
</g>
<path d="M320.4 136.3h.4v1.1h-.4zM322.1 132.1l5.9 4.2M328 136.3h.4v1.1h-.4z" fill="none" stroke="#000" stroke-width=".3"/>
<g fill="none" stroke="#000" stroke-width=".3">
<circle cx="48.8" cy="31.2" r="4"/>
<circle cx="132.2" cy="31.2" r="4"/>
<circle cx="232.2" cy="31.2" r="4"/>
<circle cx="31.2" cy="71.4" r="4"/>
<circle cx="63.2" cy="71.4" r="4"/>
<circle cx="93.1" cy="71.4" r="4"/>
<circle cx="121.6" cy="71.4" r="4"/>
<circle cx="152.6" cy="71.4" r="4"/>
<circle cx="181.8" cy="71.4" r="4"/>
<circle cx="213.1" cy="71.4" r="4"/>
<circle cx="244.3" cy="71.4" r="4"/>
<circle cx="276" cy="71.4" r="4"/>
<circle cx="312.2" cy="71.4" r="4"/>
<circle cx="125.4" cy="107.3" r="4"/>
<circle cx="46.1" cy="131.1" r="4"/>
<circle cx="73.4" cy="131.1" r="4"/>
<circle cx="98.4" cy="131.1" r="4"/>
<circle cx="152" cy="131.1" r="4"/>
<circle cx="177.4" cy="131.1" r="4"/>
<circle cx="201.2" cy="131.1" r="4"/>
<circle cx="236.9" cy="131.1" r="4"/>
<circle cx="282.2" cy="131.1" r="4"/>
<circle cx="320.2" cy="126.4" r="4"/>
</g>
<g fill="#fff">
<path d="M304.9 147.5l.2 .1z" fill-rule="evenodd"/>
<path d="M304.9 147.6l.2 .1z" fill-rule="evenodd"/>
<path d="M304.9 147.7l.2 .1z" fill-rule="evenodd"/>
<path d="M304.9 147.8h.2z" fill-rule="evenodd"/>
<path d="M304.9 147.1l.2 .2z" fill-rule="evenodd"/>
<path d="M304.9 147.3h.2v.2h-.2z" fill-rule="evenodd"/>
<path d="M304.9 147.8h.2v.3h-.2z" fill-rule="evenodd"/>
<path d="M304.9 148.1l.2 .1z" fill-rule="evenodd"/>
</g>
<path d="M304.9 147.1h.2v1.1h-.2zM304.9 147.5h.2M304.9 147.8h.2" fill="none" stroke="#000" stroke-width=".3"/>
<path d="M305.1 146.3l3.5-.4a2.17 2.17 0 0 1 2.8 2.2 2.48 2.48 0 0 1-2.8 1.3l-3.5-.3z" fill-rule="evenodd" fill="#fff"/>
<g fill="none" stroke="#000" stroke-width=".3">
<path d="M305.1 146.3l3.5-.4a2.17 2.17 0 0 1 2.8 2.2 2.48 2.48 0 0 1-2.8 1.3l-3.5-.3zM306.8 148.8l1.3 .5h1M306.8 148.8h.1M307.6 148.4l1.5 .3M307.6 148.4h.1M309.1 149.3h.1M309.1 146h.1M309.1 146l-1 .1-1.3 .5v2.2M309.1 146l1 .1 1 .8M309.1 148.7h.1M309.1 146.7h.1M309.1 146.7l-1.5 .3v1.4"/>
<path d="M309.1 146.7l1.2 .4M310.3 148.3h.1M310.3 147.1h.1M310.3 148.3l-1.2 .4M310.3 147.1l.3 .6M310.6 147.7h.1M310.6 147.7l-.3 .6M311.1 148.5h.1M311.1 146.9h.1M311.1 148.5l-1 .7-1 .1M311.1 146.9l.3 .8M311.4 147.7l-.3 .8"/>
<path d="M311.4 147.7h.1"/>
</g>
<path d="M305.1 145.8l.3-.1a.92 .92 0 0 1 1.3-.1 .92 .92 0 0 1 .1 1.3v1.6a.9 .9 0 0 1-.3 1.3l-1.4-.3z" fill-rule="evenodd" fill="#fff"/>
<path d="M305.1 145.8l.3-.1a.92 .92 0 0 1 1.3-.1 .92 .92 0 0 1 .1 1.3v1.6a.9 .9 0 0 1-.3 1.3l-1.4-.3z" fill="none" stroke="#000" stroke-width=".3"/>
<path d="M305.4 122.5h2.5l1 .7 .5 1.7v4.2a2.04 2.04 0 0 1-1.8 2.4h-2.2z" fill-rule="evenodd" fill="#fff"/>
<path d="M306.6 123.2a1.52 1.52 0 0 1 1.8 0 1.52 1.52 0 0 1 .6 1.7 1.53 1.53 0 0 1-.6 1.6 1.53 1.53 0 0 1-1.8 0 4.4 4.4 0 0 1-.2-2.9zM306.6 127.5a1.52 1.52 0 0 1 1.8 0 1.52 1.52 0 0 1 .6 1.7 1.53 1.53 0 0 1-.6 1.6 1.53 1.53 0 0 1-1.8 0 4.4 4.4 0 0 1-.2-2.9zM307.6 131.5h.1M308.9 130.8h.1M308.9 123.2h.1M308.9 123.2l.5 1.7M308.9 130.8l-.5 .5-.8 .2M308.9 123.2l-1-.7h-2.5v9h2.2M309.4 124.9h.1M309.4 124.9v4.2l-.5 1.7" fill="none" stroke="#000" stroke-width=".3"/>
<path d="M305.8 129l1.3 .2-1.1 .2z" fill-rule="evenodd" fill="#fff"/>
<path d="M306 128.9l.5 .1M306 128.9l-.2 .4 .6 .1M306 128.9h.1M306.4 129.4h.1M306.5 129h.1M306.5 129l.6 .1-.1 .2M307 129.3h.1M307 129.3l-.6 .1" fill="none" stroke="#000" stroke-width=".3"/>
<path d="M305.8 124.7l1.3 .2-1.1 .2z" fill-rule="evenodd" fill="#fff"/>
<path d="M306 124.6l.5 .1M306 124.6l-.2 .4 .6 .1M306 124.6h.1M306.4 125.1h.1M306.5 124.7h.1M306.5 124.7l.6 .1-.1 .2M307 125h.1M307 125l-.6 .1" fill="none" stroke="#000" stroke-width=".3"/>
<path d="M305.2 126.2h.2v.2h-.2z" fill-rule="evenodd" fill="#fff"/>
<path d="M305.2 126.2h.2v.2h-.2z" fill="none" stroke="#000" stroke-width=".3"/>
<path d="M305.2 127.6h.2v.2h-.2z" fill-rule="evenodd" fill="#fff"/>
<path d="M305.2 127.6h.2v.2h-.2zM306.2 129l.3 .3h-.3zM306.2 124.7l.3 .3h-.3zM306.5 129v.3M306.5 124.7v.3" fill="none" stroke="#000" stroke-width=".3"/>
<g fill="none" stroke="#000" stroke-width=".3">
<path d="M20 195.5h46.5v95h-46.5M36.5 195.5v95M51.5 195.5v95M75.5 195.5h110v71h-110zM85.5 195.5v71M155.5 195.5v71M170.5 195.5v71M20 210.5h46.5M20 218.5h46.5M75.5 210.5h110M75.5 218.5h110M20 234.5h46.5"/>
<path d="M20 226.5h46.5M75.5 234.5h110M75.5 226.5h110M20 242.5h46.5M20 250.5h46.5M20 258.5h46.5M75.5 242.5h110M75.5 250.5h110M75.5 258.5h110M229.9 250.5h65M229.9 245.5h65M229.9 240.5h65"/>
<path d="M20 266.5h46.5M20 274.5h46.5M229.9 275.5h65M229.9 270.5h65M229.9 265.5h65M20 282.5h46.5M75.5 290.5h110M229.9 285.5h65M229.9 280.5h65"/>
</g>
<g fill="none" stroke="#000" stroke-width=".3">
<path d="M20 25.8h58.3v10M104 35.8v-10h35.5v10M167.2 35.8v-10h155v10M335.4 97.8v-9.7h10v29.5h-10v-.5M111.1 130h.1M111.1 136.7h.1M111.1 124.7v3.5M111.1 131.4v3.5M111.1 138.1v3.5M113.1 138h10.9M113.1 135h10.9M113.1 129h10.9"/>
<path d="M113.1 126h10.9M113.1 123h10.9M113.1 132h10.9M113.1 120h10.9M125 138h10.9M125 135h10.9M125 129h10.9M125 126h10.9M125 123h10.9M125 132h10.9M125 120h10.9M137.9 130h.1"/>
<path d="M137.9 136.7h.1M137.9 124.7v3.5M137.9 131.4v3.5M137.9 138.1v3.5M335.4 130h.1M335.4 136.7h.1M335.4 124.7v3.5M335.4 131.4v3.5M335.4 138.1v3.5M111.1 143.4h.1M111.1 150.1h.1M111.1 156.8h.1"/>
<path d="M111.1 144.8v3.5M111.1 151.5v3.5M111.1 158.2v3.5M113.1 147h22.8M113.1 141h10.9M113.1 144h10.9M124 147v-30h-10.9v39h22.8v-39h-10.9v30M125 141h10.9M125 144h10.9M137.9 143.4h.1M137.9 150.1h.1M137.9 156.8h.1"/>
<path d="M137.9 144.8v3.5M137.9 151.5v3.5M137.9 158.2v3.5M335.4 143.4h.1M335.4 150.1h.1M335.4 156.8h.1M335.4 144.8v3.5M335.4 151.5v3.5M335.4 158.2v3.5M111.1 163.5h.1M111.1 170.2h.1M111.1 176.9h.1"/>
<path d="M111.1 164.9v3.5M111.1 171.6v3.6M137.9 163.5h.1M137.9 170.2h.1M137.9 176.9h.1M137.9 164.9v3.5M137.9 171.6v3.6M335.4 163.5h.1M335.4 170.2h.1M335.4 176.9h.1M335.4 164.9v3.5M335.4 171.6v3.6"/>
<circle cx="111.1" cy="181.2" r="4"/>
<circle cx="137.9" cy="181.2" r="4"/>
<circle cx="335.4" cy="181.2" r="4"/>
</g>
<path d="M20 6.5h394.9v284h-394.9" fill="none" stroke="#000" stroke-width=".3"/>
<g fill="none" stroke="#000" stroke-width=".4">
<path d="M229.9 235.5h185v55h-185zM239.9 235.5v25M249.9 235.5v55M259.9 235.5v25M269.9 235.5v55M284.9 235.5v55M294.9 235.5v55M229.9 255.5h65M294.9 245.5h120M229.9 260.5h185M294.9 275.5h120M364.9 265.5h50"/>
<path d="M364.9 260.5v30M379.9 260.5v15M394.9 260.5v15"/>
</g>
<!-- layer: ar_note -->
<path d="M414.8 6.2h.2M272.4 265.3l-.5 .2-.1-.1a1.27 1.27 0 0 1 1.4-1.3 1.66 1.66 0 0 1-1.9 .4 .89 .89 0 0 1 .7-1 14.1 14.1 0 0 1 8.3-3.1l3.1-.1a3.1 3.1 0 0 1 3.2 1.1 4.3 4.3 0 0 1-3.3 2.1l-.2-.3 .2-.2a6.6 6.6 0 0 1 3.6-1.2l-5.4 2.2h-.2v-.2a.85 .85 0 0 1 1.2-.8l-.1 .1a26.9 26.9 0 0 0-9.5 5.3l1.3-1.2 1.6-1.1M275.8 266.1l-1.8 3.5 .3 .5a5.8 5.8 0 0 0 2.2-3.6 1.23 1.23 0 0 0 .2-1.7l-.2-.1a1.35 1.35 0 0 0-1.2 1.1l-.5 1-1.5 1.2a2.28 2.28 0 0 0-1.4 2.2l.4 .4 .7-.2 1-2.8a3.1 3.1 0 0 1 1.6-2.9 2.34 2.34 0 0 0-3 2.2l.8-.5M275.8 266.1l.4-.5a.7 .7 0 0 1 1-.3 .73 .73 0 0 1-.4 1l-.6 .7h.5a.76 .76 0 0 1 .7 1l-.5 1.2a1.04 1.04 0 0 1-.8 .9 1.04 1.04 0 0 1-1.1-.4 6 6 0 0 1 3.6-4.5l.4 .1a.81 .81 0 0 1 .2 1.2 2.97 2.97 0 0 1-1.8 3.3h-.3l-.1-.3 .6-.9a5.5 5.5 0 0 0 2.4-3.6v.3a7.5 7.5 0 0 1-1.7 5.1l-.2 .2 1.8-2.4 1.4-2.6 .7-.3 .1 .4-.4 .7-2.7 3.7-.3 .1a1.9 1.9 0 0 1 1.5-1.1 3.7 3.7 0 0 0 1.9-1.9v.7l-.7 1.5a2.28 2.28 0 0 1-1.9 2l-.4-.1 .3-.3 5.4-4.1M276.7 262.9a2.21 2.21 0 0 1-2.5 1.6l.1 .4 .3 .1 4.9-2.7 .5 .2-.3 .6-1.5 .9a1.87 1.87 0 0 1-1.8 .7v.4l.2-.1 8-4.8-8.8 5.9M282.4 271.7l4.1-3.1 .3-.4-.1-.3a12.3 12.3 0 0 0-5.9 5.9l1-.7 .3-.5a2.7 2.7 0 0 0-3.5-1.3 14.4 14.4 0 0 0-8.8 3.8l.1 .4 .2 .1 1.1-.5a25.6 25.6 0 0 0 8.1-5.6l3.7-3.5-1 .3a32.2 32.2 0 0 0-10.4 10.3l.3 .1 3.7-3.3a2.34 2.34 0 0 0-1.8 1.7l1.9-.5 1.4-.9-.7 1 1.2-.3 .6-.5-.4 .7 1.1-.1 .2-.4-.4 .3a2.91 2.91 0 0 0 2.4-.1v-.2l-.2 .3a5.2 5.2 0 0 0 3.4-1M20.1 290.7h.7" fill="none" stroke="#000" stroke-width=".3"/>
<path d="M20 172.9h317.3M20 166.7h317.3M111.1 164.4v4.7M112.3 165.5l-2.5 2.5M137.9 164.4v4.7M139.1 165.5l-2.5 2.5M335.4 164.4v4.7M335.4 170.5v4.7M336.6 171.6l-2.5 2.5M336.6 165.5l-2.5 2.5" fill="none" stroke="#000" stroke-width=".3"/>
<g fill="none" stroke="#000" stroke-width=".35">
<path d="M38.7 93.1h6.7M71.3 93.1h6.6M97.1 93.1h6.7M129.6 93.1h6.6M156.9 93.1h6.7M188.7 93.1h6.6M220.4 93.1h6.6M252.3 93.1h6.6M284 93.1h6.7M323.3 93.1h6.7M132.9 108.5h6.6M24.1 153.8h6.7"/>
<path d="M51.4 153.8h6.6M78.2 153.8h6.6M103.2 153.8h4.7M158 153.8h4.7M183.7 153.8h6.7M206.9 153.8h4.8M251.8 153.8h6.7M295.8 153.8h6.7"/>
</g>
<path d="M45.2 18.9h133" fill="none" stroke="#000" stroke-width=".49"/>
<g font-size="6.9">
<text x="45.2" y="18.2">План второго этажа до перепланировки</text>
<text x="-.3" y="194.1">ция помещений</text>
<text x="88.9" y="194.1">Экспликация помещений</text>
</g>
<g font-size="4.6">
<text x="45" y="32.6">227</text>
<text x="128.5" y="32.6">227</text>
<text x="228.4" y="32.6">227</text>
<text x="27.4" y="72.9">204</text>
<text x="59.4" y="72.9">205</text>
<text x="89.3" y="72.9">206</text>
<text x="117.8" y="72.9">207</text>
<text x="148.8" y="72.9">208</text>
<text x="178" y="72.9">209</text>
<text x="209.3" y="72.9">210</text>
<text x="240.6" y="72.9">211</text>
<text x="272.2" y="72.9">212</text>
<text x="308.4" y="72.9">213</text>
<text x="121.6" y="108.7">226</text>
<text x="316.4" y="127.8">214</text>
<text x="42.3" y="132.5">222</text>
<text x="69.6" y="132.5">221</text>
<text x="94.6" y="132.5">220</text>
<text x="148.2" y="132.5">219</text>
<text x="173.6" y="132.5">218</text>
<text x="197.4" y="132.5">217</text>
<text x="233.1" y="132.5">216</text>
<text x="278.4" y="132.5">215</text>
</g>
<g font-size="4.1">
<text x="109.9" y="182.6">2</text>
<text x="136.6" y="183">3</text>
<text x="334.2" y="182.6">4</text>
</g>
<g font-size="3.7">
<text x="374.1" y="281.8">ООО «П.К.Алекс»</text>
<text x="374.1" y="286">г. Симферополь</text>
</g>
<g font-size="3.5">
<text x="120.9" y="166.2">2 600</text>
<text x="232.2" y="166.2">19 900</text>
<text x="119.3" y="172.4">42 400</text>
</g>
<g font-size="3.4">
<text x="38.7" y="92.8">17,0</text>
<text x="71.3" y="92.8">17,5</text>
<text x="97.1" y="92.8">14,6</text>
<text x="129.6" y="92.8">16,8</text>
<text x="156.9" y="92.8">15,0</text>
<text x="188.7" y="92.8">17,1</text>
<text x="220.4" y="92.8">17,1</text>
<text x="252.3" y="92.8">17,0</text>
<text x="284" y="92.8">16,9</text>
<text x="323.3" y="92.8">21,5</text>
<text x="132.9" y="108.2">64,2</text>
<text x="24.1" y="153.5">17,7</text>
<text x="51.4" y="153.5">10,3</text>
<text x="78.2" y="153.5">10,3</text>
<text x="103.2" y="153.5">8,5</text>
<text x="158" y="153.5">9,6</text>
<text x="183.7" y="153.5">10,3</text>
<text x="206.9" y="153.5">8,2</text>
<text x="251.8" y="153.5">17,8</text>
<text x="295.8" y="153.5">17,1</text>
<text x="36.5" y="203.5">Площадь</text>
<text x="53.9" y="200.5">Кат.</text>
<text x="78.2" y="203.5">№</text>
<text x="91.5" y="203.5">Наименование</text>
<text x="155.5" y="203.5">Площадь</text>
<text x="172.9" y="200.5">Кат.</text>
<text x="53.9" y="204.5">поме-</text>
<text x="53.9" y="208.4">щения</text>
<text x="76.5" y="207.5">пом.</text>
<text x="172.9" y="204.5">поме-</text>
<text x="172.9" y="208.4">щения</text>
<text x="41.1" y="216.6">17,0</text>
<text x="77.8" y="216.6">221</text>
<text x="86.3" y="216.6">Жилая комната</text>
<text x="160.1" y="216.6">10,3</text>
<text x="41.1" y="224.5">16,9</text>
<text x="77.8" y="224.5">222</text>
<text x="86.3" y="224.5">Жилая комната</text>
<text x="160.1" y="224.5">10,3</text>
<text x="41.1" y="232.4">21,5</text>
<text x="77.8" y="232.4">223</text>
<text x="86.3" y="232.4">Жилая комната</text>
<text x="160.1" y="232.4">17,7</text>
<text x="41.1" y="240.2">9,8</text>
<text x="77.8" y="240.2">224</text>
<text x="86.3" y="240.2">Жилая комната</text>
<text x="160.1" y="240.2">16,9</text>
<text x="352.2" y="242.6">18/2016</text>
<text x="403.9" y="242.6">АС</text>
<text x="41.1" y="248.1">17,1</text>
<text x="77.8" y="248.1">225</text>
<text x="86.3" y="248.1">Санузел с тамбур-шлюзом</text>
<text x="160.1" y="248.1">9,8</text>
<text x="297.8" y="248.5">Капитальный ремонт помещений второго этажа здания общежития</text>
<text x="41.1" y="255.9">17,8</text>
<text x="77.8" y="255.9">226</text>
<text x="86.3" y="255.9">Коридор</text>
<text x="160.1" y="255.9">64,2</text>
<text x="315.2" y="252.5">по адресу: Республика Крым, Красноперекопский</text>
<text x="322.7" y="256.4">район,с.Почетное,ул.Октябрьская,46а.</text>
<text x="41.1" y="263.8">8,2</text>
<text x="77.8" y="263.8">227</text>
<text x="86.3" y="263.8">Балкон</text>
<text x="160.1" y="263.8">34,2</text>
<text x="231.2" y="264.6">Директор Александров</text>
<text x="231.2" y="269.4">ГИП</text>
<text x="250.9" y="269.4">Жукова</text>
<text x="41.1" y="271.6">10,3</text>
<text x="230.3" y="274">Разработал</text>
<text x="250.9" y="274.1">Еременко</text>
<text x="370" y="272.1">Р</text>
<text x="385.6" y="272.1">3</text>
<text x="41.1" y="279.5">9,6</text>
<text x="41.1" y="287.4">8,5</text>
<text x="296.4" y="282.7">План второго этажа до перепланировки</text>
</g>
<g font-size="3">
<text x="231.7" y="259">Изм.</text>
<text x="240.3" y="259">Кол.уч.</text>
<text x="251" y="259">Лист</text>
<text x="260.8" y="259">N°док</text>
<text x="271.3" y="259">Подпись</text>
<text x="285.9" y="259">Дата</text>
<text x="366.8" y="264">Стадия</text>
<text x="383.5" y="264">Лист</text>
<text x="399.4" y="264">Листов</text>
</g>
<text font-size="1.4" fill="#fff" x="19.8" y="292.1">GSPublisherEngine 0.42.100.64</text>
</svg>
